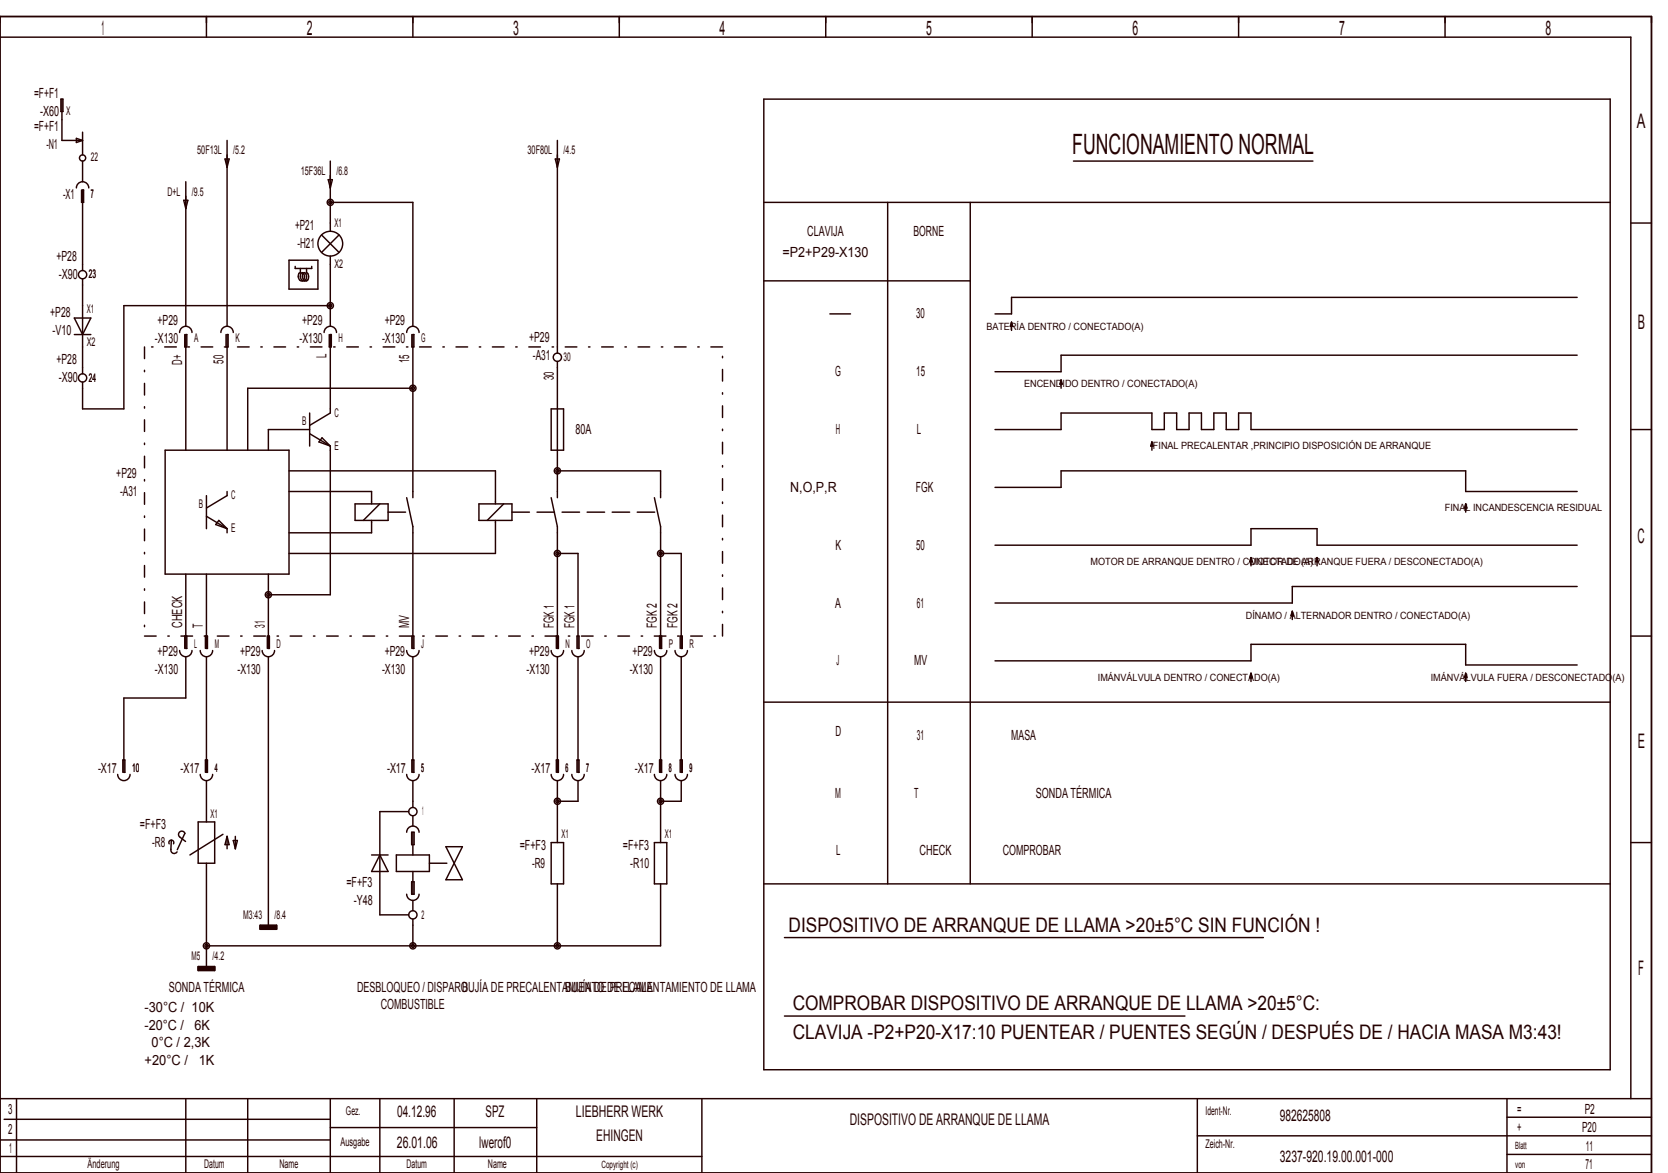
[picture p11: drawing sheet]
<svg xmlns="http://www.w3.org/2000/svg" width="404mm" height="284mm" viewBox="0 0 404 284" stroke-linecap="round" stroke-linejoin="round" font-family="sans-serif">
<g fill="none" stroke="#240000" stroke-width=".35">
<path d="M0 4h400v280h-400zM0 9h395v257M50 4v5M100 4v5M150 4v5M200 4v5M250 4v5M300 4v5M350 4v5M14.7 24h.5v3h-.5zM15 24v10h5M18.5 33.5l1.5 .5-1.5 .5z"/>
<path d="M20 32v5.5M20 39v5M54.5 38.5h1l-.5 2zM55 34v45M80 39v17M134.5 38.5h1l-.5 2zM135 34v51.5M185 24h205v235h-205zM260 39h58M18.5 45.5a1.5 1.5 0 0 1 1.5-1.5 1.5 1.5 0 0 1 1.5 1.5M19.8 46v3h.5v-3h-.3v19.5M44.5 48.5h1l-.5 2z"/>
<path d="M45 44v35M77.9 56.9l4.2 4.2M79.5 43.5h1l-.5 2zM80 49h20v30M82.1 56.9l-4.2 4.2M185 49h205M215 49v165M235 49v165M395 54h5M18 77h4l-2 4zM20 67.5v23M70 63h7v7h-7z"/>
<path d="M71.5 64.5v.5h4v-.5M72.8 65v1a1.08 1.08 0 0 0-.5 1.2 1.08 1.08 0 0 0 1 .8 1.15 1.15 0 0 0-.2-2 1.14 1.14 0 0 0-.3 1.2 1.14 1.14 0 0 0 1 .8 1.15 1.15 0 0 0-.2-2 1.14 1.14 0 0 0-.3 1.2 1.14 1.14 0 0 0 1 .8 1.26 1.26 0 0 0 0-2l-.1-1M80 74h-50v25h-10v-6.5M80 62v17M185 68h50M201 76h5M245 78v2M245 78l.3 1h-.6zM382 72h-137v4h-4M18 81h4M43.5 80.5a1.5 1.5 0 0 1 1.5-1.5 1.5 1.5 0 0 1 1.5 1.5M44.8 81v3h.4v-3h-.2v28"/>
<path d="M53.5 80.5a1.5 1.5 0 0 1 1.5-1.5 1.5 1.5 0 0 1 1.5 1.5M54.8 81v3h.5v-3h-.3v28M75 100v8M78.5 80.5a1.5 1.5 0 0 1 1.5-1.5 1.5 1.5 0 0 1 1.5 1.5M79.8 81v3h.4v-3h-.2v19l-5 3M98.5 80.5a1.5 1.5 0 0 1 1.5-1.5 1.5 1.5 0 0 1 1.5 1.5M99.7 81v3h.5v-3h-.2v39.5M100 94h-40v15M133.5 99h3v10h-3zM135 87.5v33M257 92v2M257 92l.3 1h-.6z"/>
<path d="M382 86h-125v4h-16M40 109h30v30h-30zM50 120v8M55 119v1l-5 3M70 114h50v8M70 119h20v3M75 104h-10v5M75 105l5 3M78 106l2 2-2.7-1zM80 108v36h-15M135 114h25v6.5M241 118h16v-4h98v5h27"/>
<path d="M241 104h16v-4h22v4h3v-4h3v4h3v-4h3v4h3v-4h3v4h3v-4h3v4h79M279 107v2M279 107l.3 1h-.6zM395 104h5M45 139v18h.2v-3h-.4v3M50 139v18h.2v-3h-.5v3M50 125l5 3M53 126l2 2-2.8-1zM55 128v1M65 139v18h.2v-3h-.5v3M86 122h8v4h-8zM90 126v3h-20"/>
<path d="M92 122l-4 4M98.5 120.5l1.5 7v29.5h.2v-3h-.5v3M116 122h8v4h-8zM120 126v8h-50M122 122l-4 4M133.5 120.5l1.5 7v29.5h.2v-3h-.4v3M135 134h5v23h.3v-3h-.6v3M158.5 120.5l1.5 7v29.5h.3v-3h-.6v3M160 134h5v23h.3v-3h-.5v3M241 132h62v-4h16v4h63M303 135v2M303 135l.3 1h-.6z"/>
<path d="M319 135v2M319 135l.3 1h-.6zM355 122v2M355 122l.3 1h-.6zM43.5 157.5a1.5 1.5 0 0 0 1.5 1.5 1.5 1.5 0 0 0 1.5-1.5M45 159v10h-15v18h.2v-3h-.5v3M48.5 157.5a1.5 1.5 0 0 0 1.5 1.5 1.5 1.5 0 0 0 1.5-1.5M50 159v28h.2v-3h-.5v3M63.5 157.5a1.5 1.5 0 0 0 1.5 1.5 1.5 1.5 0 0 0 1.5-1.5M65 159v65M98.5 157.5a1.5 1.5 0 0 0 1.5 1.5 1.5 1.5 0 0 0 1.5-1.5M100 159v28h.2v-3h-.5v3"/>
<path d="M133.5 157.5a1.5 1.5 0 0 0 1.5 1.5 1.5 1.5 0 0 0 1.5-1.5M135 159v28h.2v-3h-.4v3M138.5 157.5a1.5 1.5 0 0 0 1.5 1.5 1.5 1.5 0 0 0 1.5-1.5M140 159v28h.3v-3h-.6v3M158.5 157.5a1.5 1.5 0 0 0 1.5 1.5 1.5 1.5 0 0 0 1.5-1.5M160 159v28h.3v-3h-.6v3M163.5 157.5a1.5 1.5 0 0 0 1.5 1.5 1.5 1.5 0 0 0 1.5-1.5M165 159v28h.3v-3h-.5v3M241 160h62v-4h52v5h27M313 148v2M313 148l.3 1h-.6zM382 142h-69v4h-72"/>
<path d="M395 154h5M185 170h205M303 163v2M303 163l.3 1h-.6zM355 163v2M355 163l.3 1h-.6zM28.5 187.5a1.5 1.5 0 0 0 1.5 1.5 1.5 1.5 0 0 0 1.5-1.5M48 199h4v10h-4zM48.5 187.5a1.5 1.5 0 0 0 1.5 1.5 1.5 1.5 0 0 0 1.5-1.5M50 189v10M98.5 187.5a1.5 1.5 0 0 0 1.5 1.5 1.5 1.5 0 0 0 1.5-1.5M99 196.5h-7v25h7"/>
<path d="M100 189v6.5M100 197.5v2.5M133.5 187.5a1.5 1.5 0 0 0 1.5 1.5 1.5 1.5 0 0 0 1.5-1.5M135 189v15M138.5 187.5a1.5 1.5 0 0 0 1.5 1.5 1.5 1.5 0 0 0 1.5-1.5M140 189v5h-5M158.5 187.5a1.5 1.5 0 0 0 1.5 1.5 1.5 1.5 0 0 0 1.5-1.5M160 189v15M163.5 187.5a1.5 1.5 0 0 0 1.5 1.5 1.5 1.5 0 0 0 1.5-1.5M165 189v5h-5M41 204.3a.6 .6 0 0 1 .5-.9 .6 .6 0 0 1 .5 .9M41.5 203.4l-.1 2.2a.8 .8 0 0 0 .5 1 .8 .8 0 0 0 1-.4"/>
<path d="M44.7 201.8l-1.8 3.9M44.8 201.8a.8 .8 0 0 0-1.2-.4 .8 .8 0 0 0 0 1.3l1.3 1M50 209v25M54 202l-8 5M55 202.5l.5 2h-1zM55 202.5v3M56.5 203.5h1l-.5 2zM57 202.5v3M90 207h4M92 207l2 4h-4zM96 207h8v4h-8zM98.5 201.5a1.5 1.5 0 0 1 1.5-1.5 1.5 1.5 0 0 1 1.5 1.5"/>
<path d="M98.5 216.5a1.5 1.5 0 0 0 1.5 1.5 1.5 1.5 0 0 0 1.5-1.5M99.7 201.5h.6v3h-.6zM99.7 213.5h.6v3h-.6zM100 201.5v5.5M100 211v5.5M100 218v2.5M108 205h4l-4 8h4zM133.5 204h3v10h-3zM135 214v15M158.5 204h3v10h-3zM160 214v15h-110M185 214h205"/>
<path d="M395 204h5M48 234h4v1h-4zM48 234.9h4M48 234.8h4M48 234.7h4M48 234.6h4M48 234.5h4M48 234.4h4M48 234.3h4M48 234.2h4M48 234.1h4M63 224h4v1h-4z"/>
<path d="M63 224.9h4M63 224.8h4M63 224.7h4M63 224.6h4M63 224.5h4M63 224.4h4M63 224.3h4M63 224.2h4M63 224.1h4M100 222.5v6.5M190 227h116M190 246h97"/>
<path d="M0 280h170M0 276h80M0 266h400M1 271h79M4 266v18M45 266v18M60 266v18M80 266v18M80 273h50M92 266v18M110 266v18M130 266v18"/>
<path d="M170 266v18M290 266v18M290 275h110M365 266v18M365 279.5h35M365 270.5h35"/>
<circle cx="20" cy="38.2" r=".75"/>
<circle cx="80" cy="59" r="3"/>
<circle cx="80" cy="49" r=".75"/>
<circle cx="80" cy="49" r=".38"/>
<circle cx="20" cy="66.5" r="1"/>
<circle cx="80" cy="74" r=".75"/>
<circle cx="80" cy="74" r=".38"/>
<circle cx="20" cy="91.5" r="1"/>
<circle cx="100" cy="94" r=".75"/>
<circle cx="100" cy="94" r=".38"/>
<circle cx="135" cy="86.5" r="1"/>
<circle cx="135" cy="114" r=".75"/>
<circle cx="135" cy="114" r=".38"/>
<circle cx="135" cy="134" r=".75"/>
<circle cx="135" cy="134" r=".38"/>
<circle cx="160" cy="134" r=".75"/>
<circle cx="160" cy="134" r=".38"/>
<circle cx="65" cy="144" r=".75"/>
<circle cx="65" cy="144" r=".38"/>
<circle cx="100" cy="196.5" r="1"/>
<circle cx="135" cy="194" r=".75"/>
<circle cx="135" cy="194" r=".38"/>
<circle cx="160" cy="194" r=".75"/>
<circle cx="160" cy="194" r=".38"/>
<circle cx="50" cy="229" r=".75"/>
<circle cx="50" cy="229" r=".38"/>
<circle cx="100" cy="221.5" r="1"/>
<circle cx="100" cy="229" r=".75"/>
<circle cx="100" cy="229" r=".38"/>
<circle cx="135" cy="229" r=".75"/>
<circle cx="135" cy="229" r=".38"/>
</g>
<path d="M94 124h5M124 124h35M104 209h6" fill="none" stroke="#240000" stroke-width=".35" stroke-dasharray="4.2 1.8"/>
<path d="M35 84v70M175 84h-140M35 154h140M175 154v-70" fill="none" stroke="#240000" stroke-width=".35" stroke-dasharray="2.8 2.8 .4 2.8"/>
<text font-size="6.8" fill="#240000" x="259.7" y="37.2">FUNCIONAMIENTO NORMAL</text>
<g font-size="4.8" fill="#240000">
<text x="24.6" y="8.6">1</text>
<text x="74.3" y="8.6">2</text>
<text x="124.3" y="8.6">3</text>
<text x="174.3" y="8.6">4</text>
<text x="224.3" y="8.6">5</text>
<text x="274.3" y="8.6">6</text>
<text x="324.3" y="8.6">7</text>
<text x="374.3" y="8.6">8</text>
<text x="396.5" y="31.1">A</text>
<text x="396.7" y="79.6">B</text>
<text x="396.6" y="131.6">C</text>
<text x="396.7" y="181.1">E</text>
<text x="191" y="225.6">DISPOSITIVO DE ARRANQUE DE LLAMA &gt;20±5°C SIN FUNCIÓN !</text>
<text x="396.8" y="236.1">F</text>
<text x="192" y="244.6">COMPROBAR DISPOSITIVO DE ARRANQUE DE LLAMA &gt;20±5°C:</text>
<text x="192" y="251.6">CLAVIJA ­P2+P20­X17:10 PUENTEAR / PUENTES SEGÚN / DESPUÉS DE / HACIA MASA M3:43!</text>
</g>
<g font-size="3.9" fill="#240000">
<text x="96.2" y="270.3">04.12.96</text>
<text x="117.6" y="270.3">SPZ</text>
<text x="139.5" y="270.3">LIEBHERR WERK</text>
<text x="205.8" y="272.3">DISPOSITIVO DE ARRANQUE DE LLAMA</text>
<text x="310" y="271.3">982625808</text>
<text x="96.1" y="277.8">26.01.06</text>
<text x="116.1" y="277.8">lwerof0</text>
<text x="144.4" y="276.3">EHINGEN</text>
<text x="310" y="281.3">3237­920.19.00.001­000</text>
</g>
<g font-size="3.4" fill="#240000">
<text x="8.2" y="23.7">=F+F1</text>
<text x="9.7" y="28.1">­X60</text>
<text x="8.2" y="31.7">=F+F1</text>
<text x="11.2" y="36.1">­N1</text>
<text x="15.3" y="48.1">­X1</text>
<text x="71.5" y="55.7">+P21</text>
<text x="195.5" y="57.1">CLAVIJA</text>
<text x="221.3" y="57.1">BORNE</text>
<text x="13.7" y="63.2">+P28</text>
<text x="72" y="60.1">­H21</text>
<text x="189.6" y="62.1">=P2+P29­X130</text>
<text x="14.2" y="67.6">­X90</text>
<text x="12.2" y="76.7">+P28</text>
<text x="221.9" y="77.1">30</text>
<text x="12.7" y="81.1">­V10</text>
<text x="37.5" y="83.1">­X130</text>
<text x="38.2" y="78.7">+P29</text>
<text x="72.5" y="83.1">­X130</text>
<text x="73.2" y="78.7">+P29</text>
<text x="92.5" y="83.1">­X130</text>
<text x="93.2" y="78.7">+P29</text>
<text x="128.2" y="82.7">+P29</text>
<text x="13.7" y="88.2">+P28</text>
<text x="44.1" y="88.3" transform="rotate(-90 44.1 88.3)">D+</text>
<text x="54.1" y="88.1" transform="rotate(-90 54.1 88.1)">50</text>
<text x="79.1" y="86.7" transform="rotate(-90 79.1 86.7)">L</text>
<text x="99.1" y="87.9" transform="rotate(-90 99.1 87.9)">15</text>
<text x="129.1" y="87.1">­A31</text>
<text x="14.2" y="92.6">­X90</text>
<text x="134.1" y="92.1" transform="rotate(-90 134.1 92.1)">30</text>
<text x="202.3" y="91.1">G</text>
<text x="221.9" y="91.1">15</text>
<text x="139.4" y="105.1">80A</text>
<text x="202.4" y="105.1">H</text>
<text x="222" y="105.1">L</text>
<text x="28.2" y="115.7">+P29</text>
<text x="191.4" y="119.1">N,O,P,R</text>
<text x="221.8" y="119.1">FGK</text>
<text x="29.1" y="120.1">­A31</text>
<text x="202.4" y="133.1">K</text>
<text x="221.9" y="133.1">50</text>
<text x="202.3" y="147.1">A</text>
<text x="222" y="147.1">61</text>
<text x="44.1" y="152" transform="rotate(-90 44.1 152)">CHECK</text>
<text x="49.1" y="152" transform="rotate(-90 49.1 152)">T</text>
<text x="64.1" y="152" transform="rotate(-90 64.1 152)">31</text>
<text x="99.1" y="152" transform="rotate(-90 99.1 152)">MV</text>
<text x="134.1" y="152" transform="rotate(-90 134.1 152)">FGK 1</text>
<text x="139.1" y="152" transform="rotate(-90 139.1 152)">FGK 1</text>
<text x="159.1" y="152" transform="rotate(-90 159.1 152)">FGK 2</text>
<text x="164.1" y="152" transform="rotate(-90 164.1 152)">FGK 2</text>
<text x="38.2" y="158.7">+P29</text>
<text x="58.2" y="158.7">+P29</text>
<text x="93.2" y="158.7">+P29</text>
<text x="128.2" y="158.7">+P29</text>
<text x="153.2" y="158.7">+P29</text>
<text x="202.6" y="161.1">J</text>
<text x="221.4" y="161.1">MV</text>
<text x="37.5" y="163.1">­X130</text>
<text x="57.5" y="163.1">­X130</text>
<text x="92.5" y="163.1">­X130</text>
<text x="127.5" y="163.1">­X130</text>
<text x="152.5" y="163.1">­X130</text>
<text x="202.4" y="178.1">D</text>
<text x="222" y="179.1">31</text>
<text x="244.9" y="179.1">MASA</text>
<text x="23.7" y="187.1">­X17</text>
<text x="43.7" y="187.1">­X17</text>
<text x="93.7" y="187.1">­X17</text>
<text x="128.7" y="187.1">­X17</text>
<text x="153.7" y="187.1">­X17</text>
<text x="202.3" y="193.1">M</text>
<text x="221.4" y="193.1">T</text>
<text x="250.9" y="193.1">SONDA TÉRMICA</text>
<text x="33.9" y="200.7">=F+F3</text>
<text x="36.9" y="205.1">­R8</text>
<text x="125.9" y="205.7">=F+F3</text>
<text x="150.9" y="205.7">=F+F3</text>
<text x="202.5" y="207.1">L</text>
<text x="222.7" y="207.1">CHECK</text>
<text x="242.9" y="207.1">COMPROBAR</text>
<text x="83.9" y="214.7">=F+F3</text>
<text x="128.9" y="210.1">­R9</text>
<text x="152.7" y="210.1">­R10</text>
<text x="85.7" y="219.1">­Y48</text>
<text x="35" y="245.1">­30°C / 10K</text>
<text x="40.9" y="240.1">SONDA TÉRMICA</text>
<text x="86.5" y="240.1">DESBLOQUEO / DISPAROBUJÍA DE PRECALENTAMIENTO DE LLAMA</text>
<text x="92.2" y="244.4">COMBUSTIBLE</text>
<text x="136.9" y="240.1">BUJÍA DE PRECALENTAMIENTO DE LLAMA</text>
<text x="35" y="249.4">­20°C /</text>
<text x="47.1" y="249.4">6K</text>
<text x="35" y="257.9">+20°C /</text>
<text x="36.7" y="253.6">0°C / 2,3K</text>
<text x="48.1" y="257.9">1K</text>
<text x="2" y="269.6">3</text>
<text x="367.5" y="269.6">=</text>
<text x="383.8" y="269.6">P2</text>
<text x="2" y="274.6">2</text>
<text x="367.5" y="274.1">+</text>
<text x="383.2" y="274.1">P20</text>
<text x="2.2" y="279.1">1</text>
<text x="384.1" y="278.6">11</text>
<text x="384" y="283.1">71</text>
</g>
<g font-size="2.9" fill="#240000">
<text x="16" y="27.9">X</text>
<text x="22" y="38.9">22</text>
<text x="47.8" y="37.4">50F13L</text>
<text x="56.5" y="37.4">/5.2</text>
<text x="127.8" y="37.4">30F80L</text>
<text x="136.5" y="37.4">/4.5</text>
<text x="22" y="47.9">7</text>
<text x="40.5" y="47.4">D+L</text>
<text x="46.5" y="47.4">/9.5</text>
<text x="72.8" y="42.4">15F36L</text>
<text x="81.5" y="42.4">/6.8</text>
<text x="81" y="54.9">X1</text>
<text x="81" y="64.9">X2</text>
<text x="21.5" y="67.4">23</text>
<text x="21" y="75.9">X1</text>
<text x="21" y="83.9">X2</text>
<text x="47" y="82.9">A</text>
<text x="57" y="82.9">K</text>
<text x="82" y="82.9">H</text>
<text x="102" y="82.9">G</text>
<text x="136.5" y="87.4">30</text>
<text x="21.5" y="92.4">24</text>
<text x="81" y="100.9">C</text>
<text x="73.2" y="102.9">B</text>
<text x="81" y="108.9">E</text>
<text x="48.2" y="122.9">B</text>
<text x="56" y="120.9">C</text>
<text x="56" y="128.9">E</text>
<text x="47" y="156.9">L</text>
<text x="52" y="156.9">M</text>
<text x="67" y="156.9">D</text>
<text x="102" y="156.9">J</text>
<text x="137" y="156.9">N</text>
<text x="142" y="156.9">O</text>
<text x="162" y="156.9">P</text>
<text x="167" y="156.9">R</text>
<text x="32" y="186.9">10</text>
<text x="52" y="186.9">4</text>
<text x="102" y="186.9">5</text>
<text x="137" y="186.9">6</text>
<text x="142" y="186.9">7</text>
<text x="162" y="186.9">8</text>
<text x="167" y="186.9">9</text>
<text x="51" y="198">X1</text>
<text x="102.3" y="197.4">1</text>
<text x="136" y="203">X1</text>
<text x="161" y="203">X1</text>
<text x="58.9" y="222.4">M3:43</text>
<text x="66.5" y="222.4">/8.4</text>
<text x="102.1" y="222.4">2</text>
<text x="46.4" y="232.4">M5</text>
<text x="51.5" y="232.4">/4.2</text>
<text x="83.8" y="269.9">Gez.</text>
<text x="292" y="269.9">Ident­Nr.</text>
<text x="82.5" y="277.4">Ausgabe</text>
<text x="292" y="277.9">Zeich­Nr.</text>
<text x="21.2" y="282.9">Änderung</text>
<text x="49.5" y="282.9">Datum</text>
<text x="67.7" y="282.9">Name</text>
<text x="98.5" y="282.9">Datum</text>
<text x="118.2" y="282.9">Name</text>
</g>
<g font-size="2.4" fill="#240000">
<text x="238.9" y="79.8">BATERÍA DENTRO / CONECTADO(A)</text>
<text x="248.1" y="93.8">ENCENDIDO DENTRO / CONECTADO(A)</text>
<text x="279.3" y="108.8">FINAL PRECALENTAR ,PRINCIPIO DISPOSICIÓN DE ARRANQUE</text>
<text x="350" y="123.8">FINAL INCANDESCENCIA RESIDUAL</text>
<text x="264.1" y="136.8">MOTOR DE ARRANQUE DENTRO / CONECTADO(A)</text>
<text x="302.8" y="136.8">MOTOR DE ARRANQUE FUERA / DESCONECTADO(A)</text>
<text x="301.7" y="149.8">DÍNAMO / ALTERNADOR DENTRO / CONECTADO(A)</text>
<text x="265.9" y="164.8">IMÁNVÁLVULA DENTRO / CONECTADO(A)</text>
<text x="346.6" y="164.8">IMÁNVÁLVULA FUERA / DESCONECTADO(A)</text>
<text x="367" y="278.3">Blatt</text>
<text x="145.7" y="282.8">Copyright (c)</text>
<text x="367" y="282.8">von</text>
</g>
</svg>
